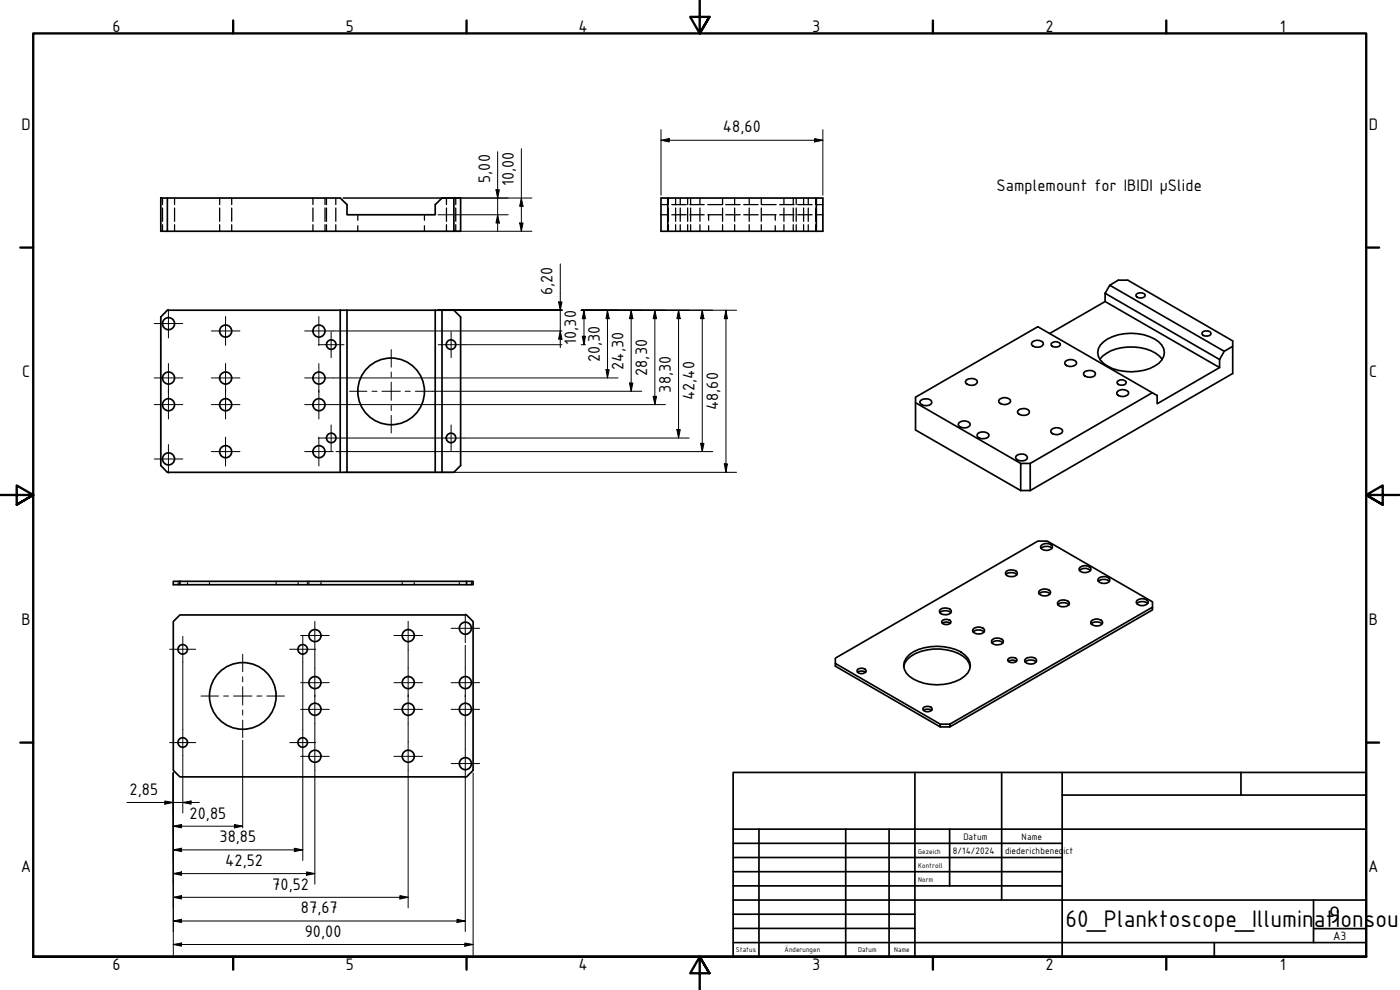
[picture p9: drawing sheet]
<svg xmlns="http://www.w3.org/2000/svg" width="420mm" height="297mm" viewBox="0 0 420 297" stroke-linecap="round" stroke-linejoin="round" font-family="sans-serif">
<!-- layer: Verdeckt (ISO) -->
<g fill="none" stroke="#000" stroke-width=".38">
<path d="M48.8 59.4v2M52.4 59.4v2M65.9 59.4v2M69.5 59.4v2M93.9 59.4v2M97.5 59.4v2M98 59.4v2M100.8 59.4v2M134 59.4v2M136.8 59.4v2M200.6 59.4v2M202.8 59.4v2"/>
<path d="M204.2 59.4v2M206.4 59.4v2M207.3 59.4v2M210.1 59.4v2M216.9 59.4v2M220.5 59.4v2M224.9 59.4v2M228.5 59.4v2M235.3 59.4v2M238.1 59.4v2M239 59.4v2M241.2 59.4v2"/>
<path d="M242.6 59.4v2M244.8 59.4v2h2.2M48.8 62.4v4M48.8 67.4v2M52.4 62.4v4M52.4 67.4v2M65.9 62.4v4M65.9 67.4v2M69.5 62.4v4M69.5 67.4v2M93.9 62.4v4M93.9 67.4v2"/>
<path d="M97.5 62.4v4M97.5 67.4v2M98 62.4v4M98 67.4v2M100.8 62.4v4M100.8 67.4v2M107.4 64.4v1.7M107.4 67.7v1.7M127.4 64.4v1.7M127.4 67.7v1.7M134 62.4v4M134 67.4v2"/>
<path d="M136.8 62.4v4M136.8 67.4v2M198.4 61.4h2.1M198.4 64.4h2.1M200.6 62.4v4M200.6 67.4v2M201.6 61.4h4.3M201.6 64.4h4.3M202.8 62.4v4M202.8 67.4v2M204.2 62.4v4M204.2 67.4v2"/>
<path d="M206.4 62.4v4M206.4 67.4v2M207 61.4h4.3M207 64.4h4.3M207.3 62.4v4M207.3 67.4v2M210.1 62.4v4M210.1 67.4v2M212.4 61.4h4.3M212.4 64.4h4.3M212.7 64.4v1.7M212.7 67.7v1.7"/>
<path d="M216.9 62.4v4M216.9 67.4v2M217.8 61.4h4.3M217.8 64.4h4.3M220.5 62.4v4M220.5 67.4v2M223.2 61.4h4.3M223.2 64.4h4.3M224.9 62.4v4M224.9 67.4v2M228.5 62.4v4M228.5 67.4v2"/>
<path d="M228.6 61.4h4.3M228.6 64.4h4.3M232.7 64.4v1.7M232.7 67.7v1.7M234 61.4h4.3M234 64.4h4.3M235.3 62.4v4M235.3 67.4v2M238.1 62.4v4M238.1 67.4v2M239 62.4v4M239 67.4v2"/>
<path d="M239.4 61.4h4.3M239.4 64.4h4.3M241.2 62.4v4M241.2 67.4v2M242.6 62.4v4M242.6 67.4v2M244.8 64.4h2.2M244.8 62.4v4M244.8 67.4v2M53.5 174.4v.3M53.5 175.1v.3M56.3 174.4v.3"/>
<path d="M56.3 175.1v.3M62.9 174.4v.3M62.9 175.1v.3M82.9 174.4v.3M82.9 175.1v.3M89.5 174.4v.3M89.5 175.1v.3M92.3 174.4v.3M92.3 175.1v.3M92.7 174.4v.3M92.7 175.1v.3M96.3 174.4v.3"/>
<path d="M96.3 175.1v.3M120.7 174.4v.3M120.7 175.1v.3M124.3 174.4v.3M124.3 175.1v.3M137.9 174.4v.3M137.9 175.1v.3M141.5 174.4v.3M141.5 175.1v.3"/>
</g>
<!-- layer: Sichtbar (ISO) -->
<g fill="none" stroke="#000" stroke-width=".51">
<path d="M48.3 59.4h1.9v10h-1.9zM50.2 59.4h51.9l2 2v3h26.5v-3l2.1-2h3.5M136.2 59.4h2v10h-2zM198.4 59.4h2v10h-2zM200.4 59.4h44.6M50.2 69.4h86M200.4 69.4h44.6v-10h2v10h-2M50.2 93.1h86l2 2v44.6l-2 2h-86l-1.9-2v-44.6zM102.1 93.1v48.6M104.1 93.1v48.6M130.6 93.1v48.6M132.7 93.1v48.6"/>
<path d="M331.7 88l1.4-2.4 34.3 19.8M331.7 88v2.5l-16.7 9.6M331.7 88l34.3 19.9M331.7 90.5l34.3 19.8M333.1 85.6l2.5-1.5h2.9l31.5 18.2v9.8l-60.8 35.1M341.3 88.1a1.96 1.96 0 0 1 2.4 .3v.4a1.84 1.84 0 0 1-2.8 0v-.4zM361.1 99.5a1.9 1.9 0 0 1 2.3 .4v.4a1.76 1.76 0 0 1-2.7 0zM290 114a2.7 2.7 0 0 1 3.2 .2l.1 .5a2.3 2.3 0 0 1-3.5 .2v-.4zM300 119.8a2.47 2.47 0 0 1 3.2 .2l.1 .4a2.25 2.25 0 0 1-3.5 .3l-.1-.4zM309.8 102.6a2.47 2.47 0 0 1 3.3 .2v.5a2.3 2.3 0 0 1-3.5 .2v-.5zM315.5 103.1a1.84 1.84 0 0 1 2.7 0v.5a1.84 1.84 0 0 1-2.7 0zM319.8 108.4a2.47 2.47 0 0 1 3.2 .2l.1 .4a2.25 2.25 0 0 1-3.5 .3l-.1-.5z"/>
<path d="M325.4 111.6a2.7 2.7 0 0 1 3.3 .2v.5a2.3 2.3 0 0 1-3.5 .2v-.4zM330.1 107.8a12.8 12.8 0 0 1 12.1-3.5 10.2 10.2 0 0 1 6.6 3.5M330.2 103.6a12.5 12.5 0 0 1 11.2-3.5 9.1 9.1 0 0 1 7.8 4.5 4.3 4.3 0 0 1-2.7 5.2 15.1 15.1 0 0 1-15.3-.8 3.9 3.9 0 0 1-1-5.4zM335.3 114.5a1.76 1.76 0 0 1 2.6 0v.5a1.76 1.76 0 0 1-2.6 0zM335.4 117.4a2.47 2.47 0 0 1 3.2 .2l.1 .4a2.25 2.25 0 0 1-3.5 .3v-.5zM345.8 117.8l-34.3-19.8-36.7 21.2v9.8l31.5 18.2M345.8 117.8l-36.6 21.3M366 107.9v2.4l-18.7 10.8v-2.4l-1.5-.9M367.4 105.4l-1.4 2.5M370 103.9l-2.6 1.5M274.8 120.8l31.5 18.3M276.4 120.1a2.05 2.05 0 0 1 3.3 .7 2.13 2.13 0 0 1-3.7-.2z"/>
<path d="M287.8 126.8a2.47 2.47 0 0 1 3.3 .2v.5a2.3 2.3 0 0 1-3.4 .2l-.1-.5zM293.5 130a2.61 2.61 0 0 1 3.2 .3l.1 .4a2.37 2.37 0 0 1-3.5 .3l-.1-.5zM305.1 136.7a2.05 2.05 0 0 1 3.3 .7 2.3 2.3 0 0 1-3.5 .2l-.1-.5zM305.6 123a2.7 2.7 0 0 1 3.3 .2v.5a2.3 2.3 0 0 1-3.5 .2v-.4zM309.2 139.1h-2.9v8.1M309.2 139.1v8.1M315.6 128.8a2.47 2.47 0 0 1 3.2 .2l.1 .5a2.25 2.25 0 0 1-3.5 .2l-.1-.4zM306.3 147.2h2.9M54 174.4h86v1h-86zM54 174.4h-2v1h2M140 174.4h2v1h-2M301.9 172.4a2.54 2.54 0 0 1 3.3 0"/>
<path d="M302 171.4a2.61 2.61 0 0 1 3.2 .3l.1 .4a2.3 2.3 0 0 1-3.5 .2v-.4zM311.8 178.2a2.54 2.54 0 0 1 3.4 0M312 177.2a2.47 2.47 0 0 1 3.2 .2l.1 .4a2.25 2.25 0 0 1-3.5 .3l-.1-.4zM312.4 164.5a2.57 2.57 0 0 1 3.3 0M312.5 163.6a2.47 2.47 0 0 1 3.3 .2v.4a2.25 2.25 0 0 1-3.4 .3l-.1-.5zM324 171.2a2.35 2.35 0 0 1 3.3 0M324.1 170.2a2.47 2.47 0 0 1 3.2 .2l.1 .5a2.25 2.25 0 0 1-3.5 .2l-.1-.4zM329.6 174.4a2.54 2.54 0 0 1 3.3 0M329.8 173.5a2.7 2.7 0 0 1 3.2 .2l.1 .5a2.3 2.3 0 0 1-3.5 .2l-.1-.5zM52 186.5l2-2h86l2 2v44.6l-2 2h-86l-2-2zM272.9 196.5a14.9 14.9 0 0 1 16.6 0 3.9 3.9 0 0 1 0 6.4 14.6 14.6 0 0 1-16.6 0 3.9 3.9 0 0 1 0-6.4zM282.1 183.8a2.54 2.54 0 0 1 3.3 0"/>
<path d="M282.2 182.9a2.61 2.61 0 0 1 3.2 .2l.1 .5a2.3 2.3 0 0 1-3.5 .2l-.1-.5zM282.8 187a2.1 2.1 0 0 1 2.4 0M283 186a1.96 1.96 0 0 1 2.4 .4v.4a1.84 1.84 0 0 1-2.8 0v-.4zM292 189.6a2.54 2.54 0 0 1 3.3 0M292.2 188.6a2.47 2.47 0 0 1 3.2 .2l.1 .5a2.3 2.3 0 0 1-3.5 .2l-.1-.4zM297.7 192.9a2.38 2.38 0 0 1 3.3 0M297.8 191.9a2.61 2.61 0 0 1 3.3 .2v.5a2.37 2.37 0 0 1-3.5 .2v-.5zM302.6 198.4a2.1 2.1 0 0 1 2.5 0M302.8 197.5a1.96 1.96 0 0 1 2.4 .4v.3a1.84 1.84 0 0 1-2.7 0v-.3zM307.7 198.6a2.57 2.57 0 0 1 3.3 0M307.8 197.7a2.7 2.7 0 0 1 3.2 .2l.1 .5a2.3 2.3 0 0 1-3.5 .2l-.1-.5zM317.5 181.5a2.35 2.35 0 0 1 3.3 0"/>
<path d="M317.6 180.5a2.61 2.61 0 0 1 3.3 .2v.5a2.37 2.37 0 0 1-3.5 .2v-.5zM327.5 187.2a2.54 2.54 0 0 1 3.3 0M327.6 186.2a2.47 2.47 0 0 1 3.2 .2l.1 .5a2.3 2.3 0 0 1-3.5 .2l-.1-.4zM341.1 181.1a2.57 2.57 0 0 1 3.3 0M341.2 180.1a2.13 2.13 0 0 1 3.4 .7 2.09 2.09 0 0 1-3.6-.2zM345.9 182.2v-1.6l-31.6-18.2h-2.8l-60.8 35.1v1.6M257.4 201.7a2.1 2.1 0 0 1 2.4 0M257.6 200.7a1.9 1.9 0 0 1 2.3 .4v.4a1.76 1.76 0 0 1-2.7 0v-.4zM271.2 200.1a5.6 5.6 0 0 1 3.6-4 15.4 15.4 0 0 1 14.3 .8l1 1 .7 1 .3 1.2M277 212.5a1.84 1.84 0 0 1 2.7 0 1.38 1.38 0 0 1-.9 1.1 1.38 1.38 0 0 1-1.4-.3l-.4-.3zM277.2 213.2a2.1 2.1 0 0 1 2.4 0M282.2 217.3l-31.5-18.2v.8l31.5 18.2v-.8h2.9"/>
<path d="M282.2 218.1h2.9M285.1 217.3l60.8-35.1v.8l-60.8 35.1z"/>
<circle cx="50.6" cy="97.1" r="1.81"/>
<circle cx="67.7" cy="99.3" r="1.81"/>
<circle cx="95.7" cy="99.3" r="1.81"/>
<circle cx="50.6" cy="113.4" r="1.81"/>
<circle cx="67.7" cy="113.4" r="1.81"/>
<circle cx="95.7" cy="113.4" r="1.81"/>
<circle cx="99.4" cy="103.4" r="1.43"/>
<circle cx="117.4" cy="117.4" r="10"/>
<circle cx="135.4" cy="103.4" r="1.43"/>
<circle cx="50.6" cy="121.4" r="1.81"/>
<circle cx="50.6" cy="137.7" r="1.81"/>
<circle cx="67.7" cy="135.5" r="1.81"/>
<circle cx="67.7" cy="121.4" r="1.81"/>
<circle cx="95.7" cy="121.4" r="1.81"/>
<circle cx="95.7" cy="135.5" r="1.81"/>
<circle cx="99.4" cy="131.4" r="1.43"/>
<circle cx="135.4" cy="131.4" r="1.43"/>
<circle cx="54.8" cy="194.8" r="1.43"/>
<circle cx="90.8" cy="194.8" r="1.43"/>
<circle cx="94.5" cy="190.7" r="1.81"/>
<circle cx="122.5" cy="190.7" r="1.81"/>
<circle cx="139.7" cy="188.5" r="1.81"/>
<circle cx="72.9" cy="208.8" r="10"/>
<circle cx="94.5" cy="212.8" r="1.81"/>
<circle cx="94.5" cy="204.8" r="1.81"/>
<circle cx="122.5" cy="204.8" r="1.81"/>
<circle cx="122.5" cy="212.8" r="1.81"/>
<circle cx="139.7" cy="212.8" r="1.81"/>
<circle cx="139.7" cy="204.8" r="1.81"/>
<circle cx="54.8" cy="222.8" r="1.43"/>
<circle cx="90.8" cy="222.8" r="1.43"/>
<circle cx="94.5" cy="226.9" r="1.81"/>
<circle cx="122.5" cy="226.9" r="1.81"/>
<circle cx="139.7" cy="229.1" r="1.81"/>
</g>
<!-- layer: Rahmen (ISO) -->
<g fill="none" stroke="#000" stroke-width=".7">
<path d="M70 6.1v3.9M140 6.1v3.9M210 0v10l-2.9-4.9h5.8l-2.9 4.9 2.9-4.9M280 6.1v3.9M350 6.1v3.9M6.1 74.3h3.9M410 74.3h3.9M0 148.5h10l-5-2.8v5.7l5-2.9-5 2.9M420 148.5h-10l5-2.8v5.7l-5-2.9 5 2.9M6.1 222.8h3.9M410 222.8h3.9M10 287.1v-277.1h400v277.1h-400h400"/>
<path d="M70 287.1v3.8M140 287.1v3.8M212.9 292l-2.9-4.9 2.9 4.9h-5.8l2.9-4.9v9.9M280 287.1v3.8M350 287.1v3.8"/>
</g>
<!-- layer: Titel (ISO) -->
<g fill="none" stroke="#000" stroke-width=".51">
<path d="M220 231.8h190v55.3h-190zM274.6 231.8v55.3M300.6 231.8v38.3M318.8 238.6h91.2M318.8 231.8v55.3M372.4 231.8v6.8M220 253h98.8M220 257.3h98.8M220 248.8h190M227.8 248.8v38.3M253.8 248.8v38.3M266.8 248.8v38.3"/>
<path d="M285 248.8v17M220 261.5h98.8M220 265.8h98.8M220 270.1h190M220 274.3h54.6M220 278.6h54.6M394.2 278.6h15.8M394.2 270.1v12.7M220 282.8h190M364.4 282.8v4.3"/>
</g>
<!-- layer: Mittelpunktmarkierung (ISO) -->
<g fill="none" stroke="#000" stroke-width=".3">
<path d="M46.3 97.1h8.6M50.5 92.8v8.6M63.4 99.3h8.6M67.7 95v8.6M91.4 99.3h8.6M95.7 95v8.6M99.4 99.5v7.8M135.4 99.5v7.8M46.3 113.4h8.6M50.5 109.1v8.6M50.5 117.1v8.6M63.4 113.4h8.6"/>
<path d="M67.7 117.1v8.6M67.7 109.1v8.6M91.4 113.4h8.6M95.5 103.4h7.8M95.7 109.1v8.6M95.7 117.1v8.6M104.9 117.4h5.2M111.6 117.4h1.6M114.6 117.4h5.5M117.4 104.9v5.3M117.4 111.6v1.5M117.4 114.7v5.4"/>
<path d="M121.6 117.4h1.5M124.7 117.4h5.2M131.5 103.4h7.8M46.3 121.4h8.6M46.3 137.7h8.6M50.5 133.4v8.6M63.4 135.5h8.6M63.4 121.4h8.6M67.7 131.2v8.6M91.4 121.4h8.6M91.4 135.5h8.6M95.5 131.4h7.8"/>
<path d="M95.7 131.2v8.6M99.4 127.5v7.8M117.4 121.7v1.5M117.4 124.6v5.3M131.5 131.4h7.8M135.4 127.5v7.8M50.9 194.8h7.8M54.9 190.9v7.8M72.8 196.3v5.2M86.9 194.8h7.8M90.2 190.7h8.6M90.9 190.9v7.8"/>
<path d="M94.5 186.4v8.6M118.2 190.7h8.6M122.5 186.4v8.6M135.4 188.5h8.6M139.6 184.2v8.6M54.9 218.9v7.8M60.3 208.8h5.3M67.1 208.8h1.5M70.1 208.8h5.5M72.8 203.1v1.5M72.8 206v5.6M72.8 213v1.6"/>
<path d="M72.8 216.1v5.2M77.1 208.8h1.5M80.1 208.8h5.2M90.2 204.8h8.6M90.2 212.8h8.6M90.9 218.9v7.8M94.5 200.5v8.6M94.5 208.5v8.6M118.2 212.8h8.6M118.2 204.8h8.6M122.5 208.5v8.6M122.5 200.5v8.6"/>
<path d="M135.4 204.8h8.6M135.4 212.8h8.6M139.6 200.5v8.6M139.6 208.5v8.6M50.9 222.8h7.8M86.9 222.8h7.8M90.2 226.9h8.6M94.5 222.6v8.6M118.2 226.9h8.6M122.5 222.6v8.6M135.4 229.1h8.6M139.6 224.8v8.6"/>
</g>
<g fill="none" stroke="#000" stroke-width=".3">
<path d="M198.4 38.9v19.7M247 38.9v19.7M102.9 59.4h56.7M148.8 56.9h1.1l-.5 2.5zM149.4 45.5v23.9M156.5 59.4l.5 2.5h-1zM156.5 44.6v24.8M198.4 42.1l2.5-.5v1zM198.4 42.1h48.6M244.5 41.6l2.5 .5-2.5 .5zM131.4 64.4h21.1M137 69.4h22.6"/>
<path d="M149.4 64.4l.5 2.5h-1.1zM156 66.9h1l-.5 2.5zM168.1 79.2v25.1M100 99.3h68.7M131.4 93.1h37.3M167.6 90.6h1.1l-.6 2.5zM168.1 99.3l.6 2.5h-1.1zM174.4 93.1h46.6M175.3 93.1l.4 2.5h-.9zM175.3 93.1v10.3M182.3 93.1l.5 2.5h-.9zM182.3 93.1v20.3"/>
<path d="M189.4 93.1l.5 2.5h-1zM189.4 93.1v24.3M196.5 93.1l.5 2.5h-1zM196.5 93.1v28.3M203.6 93.1l.6 2.5h-1.1zM203.6 93.1v38.3M210.8 93.1l.5 2.5h-1.1zM210.8 93.1v42.4M217.9 93.1l.4 2.5h-.9zM217.9 93.1v48.6M100 113.4h17.3M117.5 113.4h68"/>
<path d="M129.9 117.4h62.7M139.3 103.4h29.4M174.4 103.4h1.3M174.8 100.9h.9l-.4 2.5zM181.9 110.9h.9l-.5 2.5zM188.9 114.9h1l-.5 2.5zM196 118.9h1l-.5 2.5zM100 121.4h17.3M100.8 135.5h113.1M103.3 131.4h28.2M117.5 121.4h82.2M139.3 131.4h67.5"/>
<path d="M203.1 128.9h1.1l-.6 2.5zM210.2 133h1.1l-.5 2.5zM217.4 139.2h.9l-.4 2.5zM102.9 141.7h118.1M54.9 198.7v20.2M90.9 198.7v6M94.5 195v5.5M122.5 195v5.5M139.6 193.6v6.9M90.9 204.9v7.8M90.9 212.9v6M94.5 217.1v5.5"/>
<path d="M122.5 217.1v5.5M139.6 217.1v7.7M52 231.9v54.7M54.9 226.7v17.3M72.8 222.1v26.3M90.9 226.7v.1M90.9 227v31.2M94.5 231.2v34.1M122.5 231.2v41.2M139.6 233.4v46.1M142 231.9v54.7M38.1 240.8h21.7"/>
<path d="M49.5 240.3l2.5 .5-2.5 .5zM52 247.9l2.5-.5v1zM52 255l2.5-.5v1zM52 247.9h20.8M52 255h38.9M54.9 240.8l2.4-.5v1zM70.4 247.4l2.4 .5-2.4 .5zM88.3 254.5l2.6 .5-2.6 .5zM52 262.1l2.5-.5v1zM52 269.2l2.5-.5v1zM52 276.3l2.5-.5v1zM52 262.1h42.5"/>
<path d="M52 269.2h70.5M52 276.3h87.6M92 261.6l2.5 .5-2.5 .5zM120 268.7l2.5 .5-2.5 .5zM137.2 275.8l2.4 .5-2.4 .5zM52 283.4l2.5-.5v1zM52 283.4h90M139.5 282.9l2.5 .5-2.5 .5z"/>
</g>
<g fill="#000">
<path d="M148.8 56.9h1.1l-.5 2.5zM198.4 42.1l2.5-.5v1zM244.5 41.6l2.5 .5-2.5 .5zM149.4 64.4l.5 2.5h-1.1zM156 66.9h1l-.5 2.5zM156.5 59.4l.5 2.5h-1zM167.6 90.6h1.1l-.6 2.5zM175.3 93.1l.4 2.5h-.9zM182.3 93.1l.5 2.5h-.9zM189.4 93.1l.5 2.5h-1zM196.5 93.1l.5 2.5h-1zM203.6 93.1l.6 2.5h-1.1z"/>
<path d="M210.8 93.1l.5 2.5h-1.1zM217.9 93.1l.4 2.5h-.9zM168.1 99.3l.6 2.5h-1.1zM174.8 100.9h.9l-.4 2.5zM181.9 110.9h.9l-.5 2.5zM188.9 114.9h1l-.5 2.5zM196 118.9h1l-.5 2.5zM203.1 128.9h1.1l-.6 2.5zM210.2 133h1.1l-.5 2.5zM217.4 139.2h.9l-.4 2.5zM49.5 240.3l2.5 .5-2.5 .5zM52 247.9l2.5-.5v1z"/>
<path d="M52 255l2.5-.5v1zM54.9 240.8l2.4-.5v1zM70.4 247.4l2.4 .5-2.4 .5zM88.3 254.5l2.6 .5-2.6 .5zM52 262.1l2.5-.5v1zM52 269.2l2.5-.5v1zM52 276.3l2.5-.5v1zM92 261.6l2.5 .5-2.5 .5zM120 268.7l2.5 .5-2.5 .5zM137.2 275.8l2.4 .5-2.4 .5zM52 283.4l2.5-.5v1zM139.5 282.9l2.5 .5-2.5 .5z"/>
</g>
<g font-size="7.7">
<text x="319.8" y="278.2">60_Planktoscope_Illumin</text>
<text x="394.3" y="278.2">at9ionsour</text>
</g>
<g font-size="5.4">
<text x="33.8" y="9.6">6</text>
<text x="103.8" y="9.6">5</text>
<text x="173.6" y="9.6">4</text>
<text x="243.8" y="9.6">3</text>
<text x="313.8" y="9.6">2</text>
<text x="384.1" y="9.6">1</text>
<text x="6.5" y="38.9">D</text>
<text x="217" y="39.7">48,60</text>
<text x="410.8" y="38.9">D</text>
<text x="147.1" y="54.8" transform="rotate(-90 147.1 54.8)">5,00</text>
<text x="154.2" y="55.7" transform="rotate(-90 154.2 55.7)">10,00</text>
<text x="299.1" y="57.2">Samplemount for IBIDI µSlide</text>
<text x="165.8" y="88.6" transform="rotate(-90 165.8 88.6)">6,20</text>
<text x="172.9" y="103.4" transform="rotate(-90 172.9 103.4)">10,30</text>
<text x="6.6" y="113.1">C</text>
<text x="180" y="108.8" transform="rotate(-90 180 108.8)">20,30</text>
<text x="187.1" y="110.9" transform="rotate(-90 187.1 110.9)">24,30</text>
<text x="194.2" y="112.8" transform="rotate(-90 194.2 112.8)">28,30</text>
<text x="410.9" y="113.1">C</text>
<text x="201.4" y="117.8" transform="rotate(-90 201.4 117.8)">38,30</text>
<text x="208.4" y="120.1" transform="rotate(-90 208.4 120.1)">42,40</text>
<text x="215.5" y="123.1" transform="rotate(-90 215.5 123.1)">48,60</text>
<text x="6.5" y="187.4">B</text>
<text x="410.8" y="187.4">B</text>
<text x="38.9" y="238.5">2,85</text>
<text x="56.9" y="245.6">20,85</text>
<text x="65.9" y="252.7">38,85</text>
<text x="6.3" y="261.7">A</text>
<text x="67.6" y="259.8">42,52</text>
<text x="410.6" y="261.7">A</text>
<text x="81.7" y="266.9">70,52</text>
<text x="90.3" y="274">87,67</text>
<text x="91.5" y="281.1">90,00</text>
<text x="33.8" y="290.9">6</text>
<text x="103.8" y="290.9">5</text>
<text x="173.6" y="290.9">4</text>
<text x="243.8" y="290.9">3</text>
<text x="313.8" y="290.9">2</text>
<text x="384.1" y="290.9">1</text>
</g>
<text font-size="3.9" x="400.1" y="282">A3</text>
<g font-size="3">
<text x="286" y="256.3">8/14/2024</text>
<text x="289.1" y="252">Datum</text>
<text x="301.6" y="256.3">diederichbened</text>
<text x="306.6" y="252">Name</text>
<text x="319.2" y="256.3">ict</text>
</g>
<g font-size="2.3">
<text x="275.6" y="256.3">Gezeich</text>
<text x="275.6" y="260.5">Kontroll</text>
<text x="275.6" y="264.8">Norm</text>
<text x="220.9" y="285.7">Status</text>
<text x="235.5" y="285.7">Änderungen</text>
<text x="257.6" y="285.7">Datum</text>
<text x="268.4" y="285.7">Name</text>
</g>
</svg>
